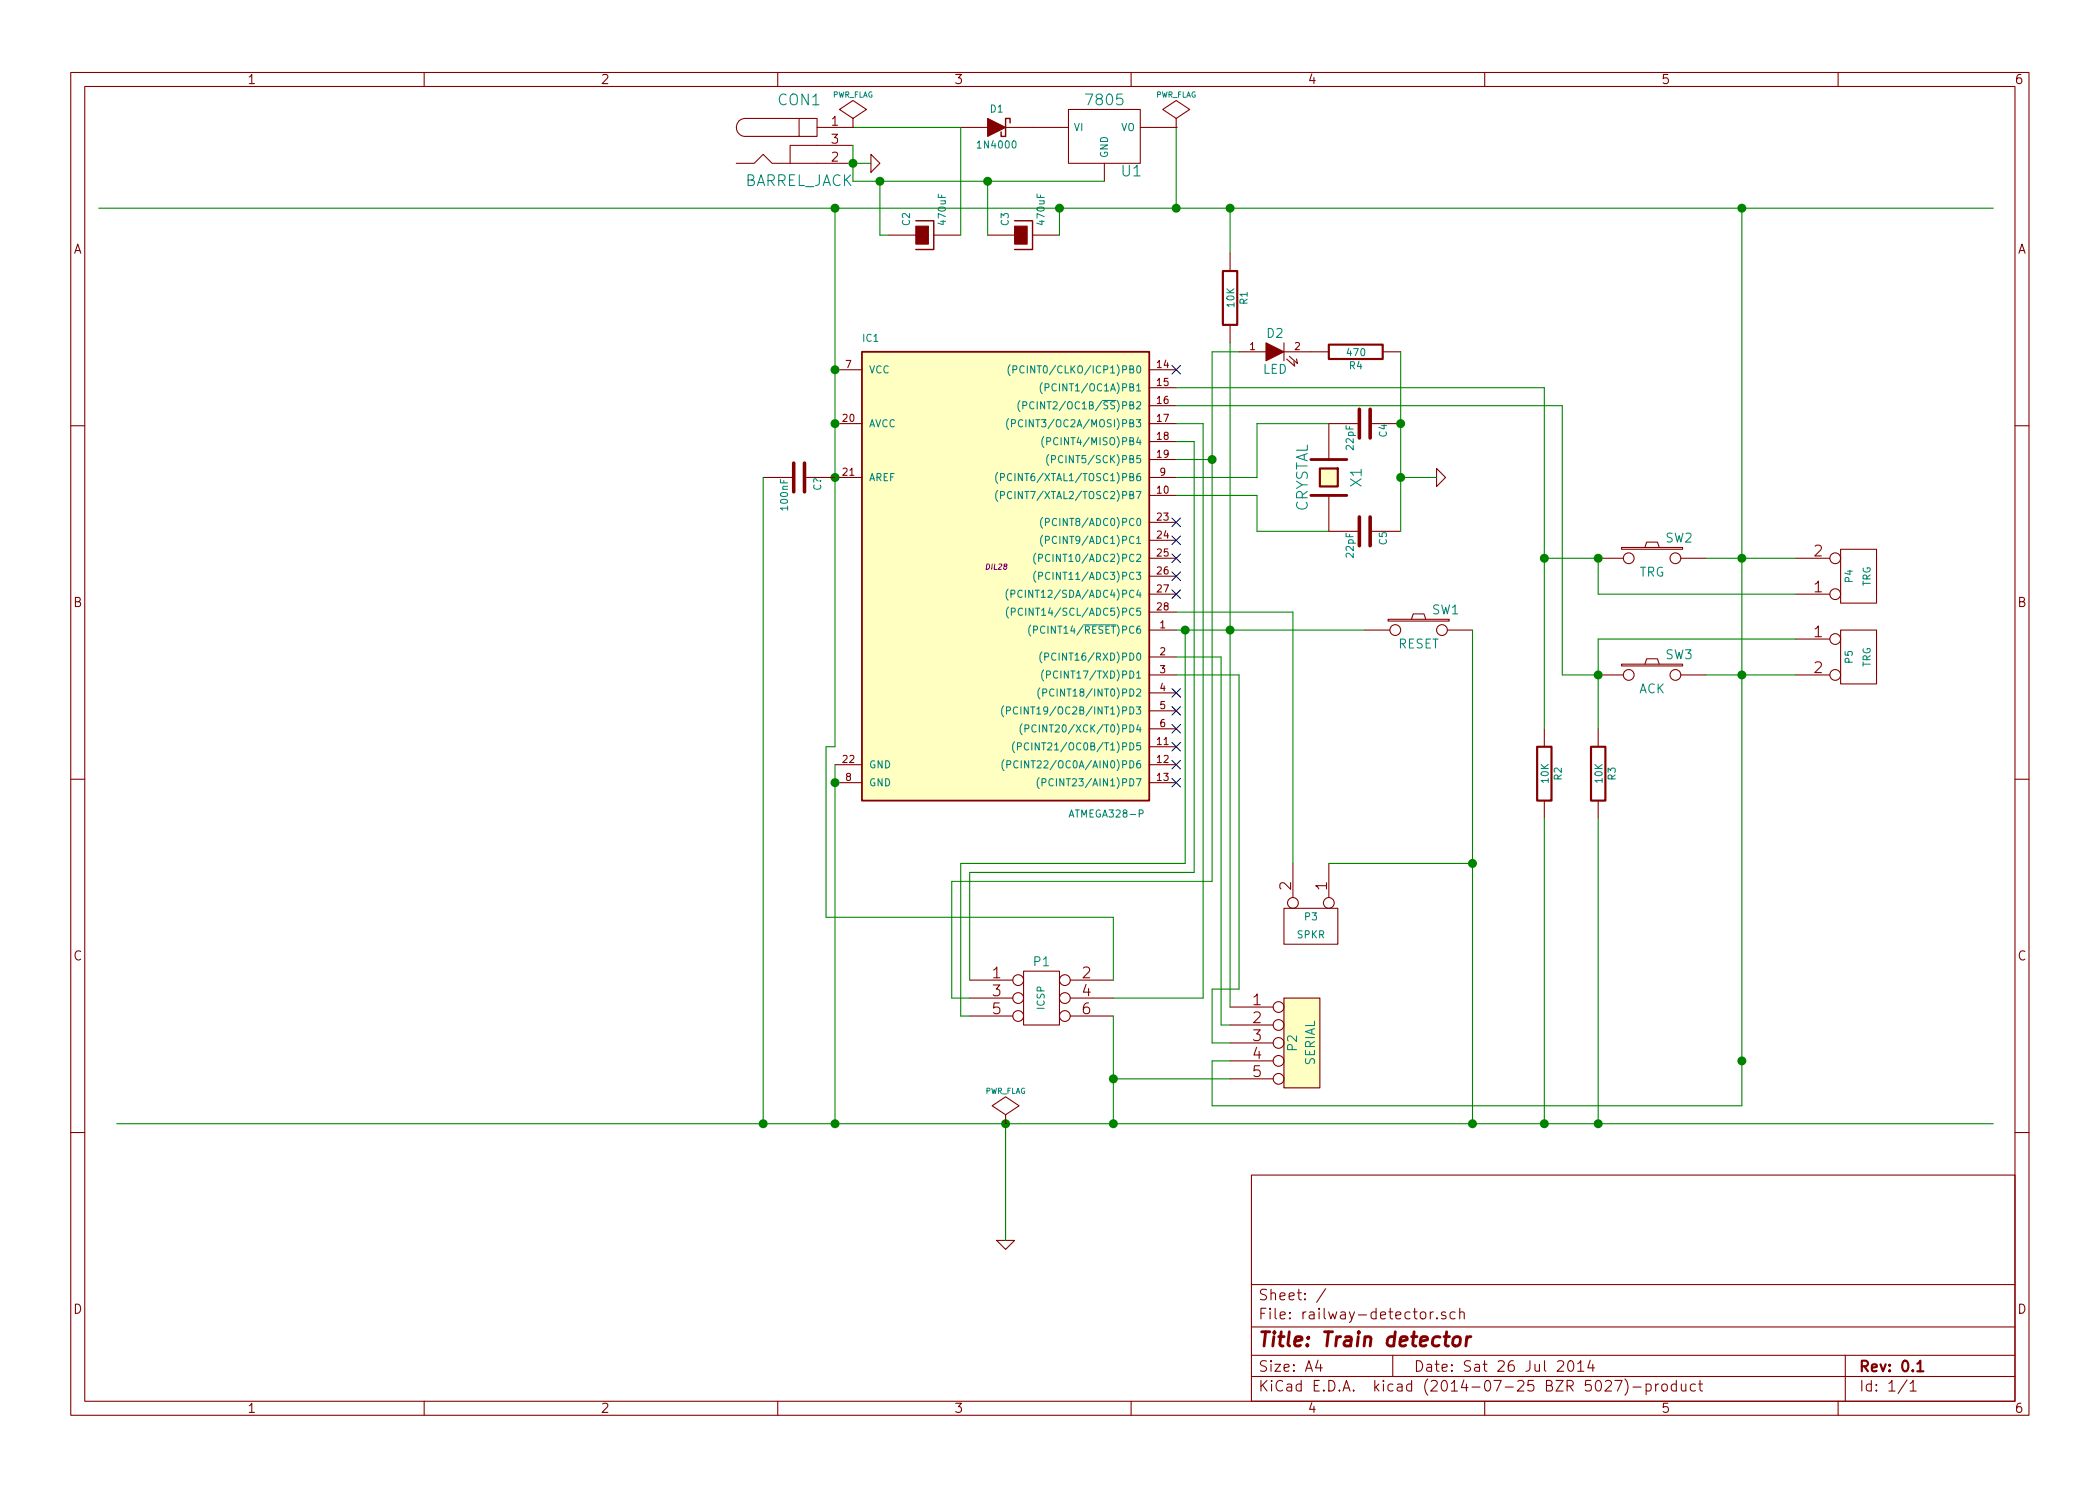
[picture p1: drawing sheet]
<svg xmlns="http://www.w3.org/2000/svg" width="297mm" height="210mm" viewBox="0 0 297 210" stroke-linecap="round" stroke-linejoin="round" font-family="sans-serif">
<g fill="none" stroke="#840000" stroke-width=".15">
<path d="M10 10.3h277v189.9h-277zM12 12.2h273v186.1h-273zM60 10.3v1.9M110 10.3v1.9M113 16.8h2.6v2.5h-2.6zM113 16.8h-7.6a1.27 1.27 0 0 0-1.2 1.2 1.27 1.27 0 0 0 1.2 1.3h7.6M115.6 18h5M120.6 18h.1M120.6 16.8l2-1.3-2-1.3-1.9 1.3 1.9 1.3v1.2M135.9 18h3.8M142.2 18h8.9M151.1 15.5h10.2v7.6h-10.2z"/>
<path d="M160 10.3v1.9M161.3 18h5.1M166.4 18h.1M166.4 16.8l1.9-1.3-1.9-1.3-1.9 1.3 1.9 1.3v1.2M210 10.3v1.9M260 10.3v1.9M104.1 23.1h2.6l1.2-1.3 1.3 1.3h11.4M120.6 20.6h-8.8v2.5M123.2 21.8l1.3 1.3-1.3 1.3zM125.7 33.3h3.8M132.1 33.3h3.8M139.7 33.3h3.8"/>
<path d="M146 33.3h3.9M156.2 23.1v2.5M174 35.8v2.5M118.1 52.3h3.8M118.1 59.9h3.8M162.6 52.3h3.8M162.6 59.9h3.8M162.6 54.9h3.8M162.6 57.4h3.8M174 46v2.5M175.3 49.8h3.8M181.6 48.5v2.5"/>
<path d="M181.6 49.8h6.4M182 50.8l1.1 1-.1-.6M182.4 50.4l1.1 1-.1-.6M192.3 59.9h-4.3v5.1M193.8 59.9h4.3M195.6 49.8h2.5M10 60.2h2M107.9 67.6h4.4M113.8 67.6h8.1M162.6 67.6h3.8M162.6 70.1h3.8M162.6 73.9h3.8"/>
<path d="M162.6 76.4h3.8M162.6 79h3.8M162.6 62.5h3.8M162.6 65h3.8M188 70.1v5.1h4.3M193.8 75.2h4.3M203.2 66.3l1.3 1.3-1.3 1.2zM226.1 79h3.5M229.4 77.5h8.6v.2h-8.6zM232.7 77.5l.2-.8h1.5l.3 .8M237.7 79h3.6M254 79h4.8"/>
<path d="M260.3 77.7h5.1v7.6h-5.1zM285 60.2h2M162.6 89.1h3.8M162.6 93h3.8M162.6 95.5h3.8M162.6 98h3.8M162.6 81.5h3.8M162.6 84.1h3.8M162.6 86.6h3.8M193 89.1h3.6M196.3 87.6h8.7v.3h-8.7zM199.6 87.6l.3-.7h1.5l.3 .7"/>
<path d="M204.7 89.1h3.6M226.1 95.5h3.5M229.4 94h8.6v.2h-8.6zM232.7 94l.2-.8h1.5l.3 .8M237.7 95.5h3.6M254 95.5h4.8M254 84.1h4.8M254 90.4h4.8M260.3 89.1h5.1v7.7h-5.1zM10 110.3h2M118.1 110.7h3.8M118.1 108.2h3.8"/>
<path d="M162.6 100.6h3.8M162.6 103.1h3.8M162.6 110.7h3.8M162.6 105.7h3.8M162.6 108.2h3.8M218.4 103.1v2.6M218.4 113.3v2.5M226.1 103.1v2.6M226.1 113.3v2.5M285 110.3h2M137.2 138.7h6.1M144.8 137.4h5.1v7.6h-5.1z"/>
<path d="M151.4 138.7h6.1M181.6 128.5h7.6v5.1h-7.6zM182.9 122.2v4.8M188 122.2v4.8M137.2 141.2h6.1M137.2 143.8h6.1M142.2 159h.1M142.2 157.7l1.9-1.2-1.9-1.3-1.9 1.3 1.9 1.2v1.3M151.4 141.2h6.1M151.4 143.8h6.1M174 142.5h6.1M174 145h6.1"/>
<path d="M174 147.6h6.1M174 150.1h6.1M174 152.6h6.1M181.6 141.2h5.1v12.7h-5.1zM10 160.2h2M141 175.5h2.5l-1.3 1.3zM177 166.3h108v32h-108zM285 160.2h2M60 198.3v1.9M110 198.3v1.9M160 198.3v1.9M177 194.8h108"/>
<path d="M177 191.8h108M177 187.8h108M177 181.8h108M186.4 192.5l-.3 1h.9M186.8 193v1M187.5 182.3l-1.3 2M197 191.8v3M202.3 185.6v1M202.7 185.6l-.2 .1-.2 .2M203.3 186.5v.1l-.1-.1h.1v.1M204.5 185.7a.37 .37 0 0 0-.6 .1v.1a.54 .54 0 0 0 .6 .3v.1v.2l-.2 .1-.4-.1M205.8 185.7l-.4-.1-.3 .3 .1 .6 .2 .1 .4-.1"/>
<path d="M206.5 185.7a.38 .38 0 0 1 .6 .1v.8M206.5 185.1v1.5M210 198.3v1.9M220.3 192.7l.2-.2 .5 .1a.37 .37 0 0 1 .1 .6l-.9 .8h1M221.9 192.7a.35 .35 0 0 1 .4-.2 .35 .35 0 0 1 .2 .3 .77 .77 0 0 1-.4 1.2 .9 .9 0 0 1-.2-1.3zM223.2 193l.4-.5v1.5M223.2 194h.8M224.9 192.5l-.3 1h.9M225.3 193v1M227.1 195.5l.2-.2 .5 .1a.37 .37 0 0 1 .1 .6l-.9 .8h.9M228.4 195.3h1l-.6 1.5M229.8 195.1a1.71 1.71 0 0 1 0 2.3"/>
<path d="M231 196.3h1.1M232.8 195.9a.48 .48 0 0 1 .7 .1l.1 .1-.1 .6a.48 .48 0 0 1-.7 0M232.8 195.8v1.5M234.2 195.8v1M234.6 195.8l-.3 .1-.1 .2M235.1 196a.41 .41 0 0 1 .7 .1v.4a.41 .41 0 0 1-.4 .3 .41 .41 0 0 1-.3-.3zM237.1 195.9l-.4-.1-.3 .3 .1 .6 .2 .1 .4-.1M237.1 195.3v1.5M237.8 195.8l.1 .9a.4 .4 0 0 0 .6 0M238.5 195.8v1M239.8 195.9l-.4-.1-.3 .3 .1 .6 .2 .1 .4-.1M240.3 195.8h.5"/>
<path d="M240.5 195.3v1.3l.2 .2h.1M260 198.3v1.9M261 191.8v6.5M269.7 195.2l-1.2 2M270.2 195.8l.4-.5v1.5M270.2 196.8h.8"/>
<circle cx="230.4" cy="79" r=".76"/>
<circle cx="237" cy="79" r=".76"/>
<circle cx="259.6" cy="79" r=".76"/>
<circle cx="197.4" cy="89.1" r=".76"/>
<circle cx="204" cy="89.1" r=".76"/>
<circle cx="230.4" cy="95.5" r=".76"/>
<circle cx="237" cy="95.5" r=".76"/>
<circle cx="259.6" cy="95.5" r=".76"/>
<circle cx="259.6" cy="84.1" r=".76"/>
<circle cx="259.6" cy="90.4" r=".76"/>
<circle cx="144" cy="138.7" r=".76"/>
<circle cx="150.6" cy="138.7" r=".76"/>
<circle cx="182.9" cy="127.8" r=".76"/>
<circle cx="188" cy="127.8" r=".76"/>
<circle cx="144" cy="143.8" r=".76"/>
<circle cx="144" cy="141.2" r=".76"/>
<circle cx="150.6" cy="143.8" r=".76"/>
<circle cx="150.6" cy="141.2" r=".76"/>
<circle cx="180.8" cy="150.1" r=".76"/>
<circle cx="180.8" cy="152.6" r=".76"/>
<circle cx="180.8" cy="142.5" r=".76"/>
<circle cx="180.8" cy="147.6" r=".76"/>
<circle cx="180.8" cy="145" r=".76"/>
</g>
<path d="M173 38.3h2v7.7h-2zM188 48.8h7.6v2h-7.6zM186.7 66.3h2.5v2.5h-2.5zM217.4 105.7h2.1v7.6h-2.1zM225 105.7h2.1v7.6h-2.1zM271.2 193l.4-.5v1.5M271.2 194h.9" fill="none" stroke="#840000" stroke-width=".3"/>
<path d="M185.4 65h5.1M185.4 70.1h5.1M205.7 189.3a.51 .51 0 0 1 .5-.2 .51 .51 0 0 1 .4 .4l-.1 .6a.54 .54 0 0 1-.5 .4 .54 .54 0 0 1-.5-.4zM207.5 189.1l-.2 1.3M208.1 189.1a.54 .54 0 0 0-.7 .4" fill="none" stroke="#840000" stroke-width=".41"/>
<g fill="#ffffc2" stroke="#ffffc2" stroke-width=".25">
<path d="M121.9 49.8h40.7v63.5h-40.7z"/>
<path d="M186.7 66.3h2.5v2.5h-2.5z"/>
<path d="M181.6 141.2h5.1v12.7h-5.1z"/>
</g>
<path d="M121.9 49.8h40.7v63.5h-40.7z" fill="none" stroke="#840000" stroke-width=".25"/>
<g fill="none" stroke="#008484" stroke-width=".15">
<path d="M142.7 59.2a1.2 1.2 0 0 0 0 1.6M142.9 51.6a1.2 1.2 0 0 0 0 1.6M143.1 59.9h.5v-.2v-.3h-.5v1M143.3 52.3l.5-.1v-.1v-.3h-.5v1M144.3 56.7a1.2 1.2 0 0 0 0 1.5M144.7 59.5a.4 .4 0 0 0-.5 0 .4 .4 0 0 0-.2 .5 .37 .37 0 0 0 .2 .3 .37 .37 0 0 0 .5 0M144.7 57.4l.5-.1v-.1v-.3l-.5-.1v1.1M144.9 51.9a.4 .4 0 0 0-.5 0 .4 .4 0 0 0-.2 .4 .37 .37 0 0 0 .2 .4 .37 .37 0 0 0 .5 0M146.3 56.9a.4 .4 0 0 0-.5 0 .4 .4 0 0 0-.2 .5 .37 .37 0 0 0 .2 .4 .37 .37 0 0 0 .5 0M147.4 54.1a1.2 1.2 0 0 0 0 1.6M147.8 54.8h.5l.1-.2-.1-.2-.5-.1v1M141.1 66.8a1.2 1.2 0 0 0 0 1.6"/>
<path d="M141.1 69.4a1.2 1.2 0 0 0 0 1.5M141.5 67.5h.5l.1-.2-.1-.2-.5-.1v1M141.5 70.1l.5-.1 .1-.1-.1-.3-.5-.1v1.1M146.5 78.3a1.2 1.2 0 0 0 0 1.5M146.9 79l.5-.1 .1-.1-.1-.3-.5-.1v1M147.5 73.2a1.2 1.2 0 0 0 0 1.5M147.5 75.7a1.2 1.2 0 0 0 0 1.6M147.7 61.8a1.2 1.2 0 0 0 0 1.5M147.9 73.9l.5-.1v-.1v-.3l-.5-.1v1.1M147.9 76.4h.5v-.2v-.3h-.5v1M148.1 62.5l.4-.1 .1-.2-.1-.2-.4-.1v1M148.3 64.3a1.2 1.2 0 0 0 0 1.6"/>
<path d="M148.7 65l.5-.1 .1-.1-.1-.3h-.5v1M142 99.9a1.2 1.2 0 0 0 0 1.5M142.6 83.4a1.2 1.2 0 0 0 0 1.5M142.6 85.9a1.2 1.2 0 0 0 0 1.5M143 84h.5l.1-.2-.1-.2-.5-.1v1M143.1 86.6l.4-.1 .1-.1-.1-.3-.4-.1v1.1M144.6 83.6a.4 .4 0 0 0-.5 0 .4 .4 0 0 0-.1 .5 .37 .37 0 0 0 .2 .4 .37 .37 0 0 0 .4-.1M144.6 86.2a.4 .4 0 0 0-.5-.1 .4 .4 0 0 0-.1 .5 .37 .37 0 0 0 .2 .4 .37 .37 0 0 0 .4 0M145.8 88.4a1.2 1.2 0 0 0 0 1.6M146.2 89.1h.5l.1-.2-.1-.3h-.5v1M146.5 80.8a1.2 1.2 0 0 0 0 1.6M146.9 81.5h.5l.1-.2-.1-.3h-.5v1"/>
<path d="M147.1 97.3a1.2 1.2 0 0 0 0 1.6M147.4 92.2a1.2 1.2 0 0 0 0 1.6M147.5 98h.5l.1-.2-.1-.3h-.5v1M147.6 94.8a1.2 1.2 0 0 0 0 1.5M147.8 92.9h.5v-.2v-.2l-.5-.1v1M148 95.5l.5-.1 .1-.1-.1-.3-.5-.1v1.1M153.3 88.4h4.6M142 107.5a1.2 1.2 0 0 0 0 1.5M142.4 100.6l.4-.1 .1-.2-.1-.2-.4-.1v1M142.4 108.2l.5-.1 .1-.1-.1-.3-.5-.1v1.1M143.5 104.9a1.2 1.2 0 0 0 0 1.6M143.9 105.6h.5l.1-.2-.1-.2-.5-.1v1"/>
<path d="M143.9 100.1a.4 .4 0 0 0-.5 0 .4 .4 0 0 0-.1 .5 .37 .37 0 0 0 .2 .4 .37 .37 0 0 0 .4-.1M144 107.7a.4 .4 0 0 0-.5 0 .4 .4 0 0 0-.1 .5 .37 .37 0 0 0 .2 .4 .37 .37 0 0 0 .4 0M144.6 102.4a1.2 1.2 0 0 0 0 1.6M145 103.1l.5-.1v-.1v-.3h-.5v1M145.5 105.2a.4 .4 0 0 0-.5 0 .4 .4 0 0 0-.1 .5 .37 .37 0 0 0 .2 .4 .37 .37 0 0 0 .4-.1M146.6 102.7a.4 .4 0 0 0-.5 0 .4 .4 0 0 0-.2 .4 .37 .37 0 0 0 .2 .4 .37 .37 0 0 0 .5 0M147 110a1.2 1.2 0 0 0 0 1.6M147.4 110.7h.5l.1-.2-.1-.3h-.5v1"/>
</g>
<path d="M142.9 17.4v-.6h-.7v2.5h-.6v-.6M129.5 31.2h2.6v4.1h-2.6M143.5 31.2h2.5v4.1h-2.5" fill="none" stroke="#840000" stroke-width=".2"/>
<g fill="#840000" stroke="#840000" stroke-width=".15">
<path d="M143.5 32h1.8v2.5h-1.8z"/>
<path d="M129.5 32h1.8v2.5h-1.8z"/>
<path d="M139.7 16.8l2.5 1.2-2.5 1.3z"/>
<path d="M179.1 48.5l2.5 1.3-2.5 1.2z"/>
</g>
<path d="M192.3 57.9v4.1M193.8 57.9v4.1M112.3 65.5v4.1M113.8 65.5v4.1M192.3 73.1v4.1M193.8 73.1v4.1" fill="none" stroke="#840000" stroke-width=".51"/>
<g fill="none" stroke="#008400" stroke-width=".15">
<path d="M120.6 18h15.3v15.3M166.4 18v11.5M14 29.5h267.9M118.1 29.5v76.2h-1.3v24.1h40.7v8.9M120.6 20.6v5h35.6M120.6 23.1h2.6M124.5 25.6v7.7h1.2M139.7 25.6v7.7M149.9 29.5v3.8M174 29.5v6.3M246.4 29.5v127h-75v-6.4h2.6M166.4 59.9h3.8v81.3h-12.7"/>
<path d="M166.4 54.9h52v48.2M166.4 57.4h54.6v38.1h5.1M174 48.5v94M175.3 49.8h-3.9v74.9h-36.8v16.5h2.6M188 59.9h-10.2v7.7h-11.4M198.1 49.8v25.4M107.9 67.6v91.4M166.4 70.1h11.4v5.1h10.2M166.4 62.5h2.5v60.9h-31.7v15.3M166.4 65h5M198.1 67.6h5.1M218.4 79h7.7v5.1h27.9"/>
<path d="M241.3 79h12.7M166.4 89.1h26.6M166.4 95.5h8.9v44.4h-3.9v7.7h2.6M166.4 86.6h16.5v35.6M166.4 93h6.3v52h1.3M167.6 89.1v33.1h-31.7v21.6h1.3M208.3 89.1v69.9M241.3 95.5h12.7M254 90.4h-27.9v12.7M118.1 108.2v50.8M218.4 115.8v43.2M226.1 115.8v43.2"/>
<path d="M188 122.2h20.3M16.5 159h265.4M142.2 159v16.5M157.5 143.8v15.2M157.5 152.6h16.5"/>
</g>
<g fill="#008400" stroke="#008400" stroke-width=".25">
<circle cx="142.2" cy="159" r=".51"/>
<circle cx="120.7" cy="23.1" r=".51"/>
<circle cx="166.4" cy="29.5" r=".51"/>
<circle cx="124.5" cy="25.6" r=".51"/>
<circle cx="139.7" cy="25.6" r=".51"/>
<circle cx="149.9" cy="29.5" r=".51"/>
<circle cx="118.1" cy="29.5" r=".51"/>
<circle cx="118.1" cy="52.3" r=".51"/>
<circle cx="118.1" cy="59.9" r=".51"/>
<circle cx="198.1" cy="67.6" r=".51"/>
<circle cx="174" cy="89.1" r=".51"/>
<circle cx="174" cy="29.5" r=".51"/>
<circle cx="208.3" cy="159" r=".51"/>
<circle cx="246.4" cy="29.5" r=".51"/>
<circle cx="246.4" cy="79" r=".51"/>
<circle cx="246.4" cy="95.5" r=".51"/>
<circle cx="226.1" cy="79" r=".51"/>
<circle cx="208.3" cy="122.2" r=".51"/>
<circle cx="226.1" cy="95.5" r=".51"/>
<circle cx="218.4" cy="159" r=".51"/>
<circle cx="226.1" cy="159" r=".51"/>
<circle cx="118.1" cy="159" r=".51"/>
<circle cx="118.1" cy="110.7" r=".51"/>
<circle cx="218.4" cy="79" r=".51"/>
<circle cx="167.6" cy="89.1" r=".51"/>
<circle cx="157.5" cy="159" r=".51"/>
<circle cx="118.1" cy="67.6" r=".51"/>
<circle cx="198.1" cy="59.9" r=".51"/>
<circle cx="171.5" cy="65" r=".51"/>
<circle cx="157.5" cy="152.6" r=".51"/>
<circle cx="246.4" cy="150.1" r=".51"/>
<circle cx="108" cy="159" r=".51"/>
</g>
<g fill="none" stroke="#000084" stroke-width=".15">
<path d="M165.8 51.7l1.2 1.2M167 51.7l-1.2 1.2M165.8 73.3l1.2 1.2M165.8 75.8l1.2 1.3M165.8 78.4l1.2 1.2M167 73.3l-1.2 1.2M167 75.8l-1.2 1.3M167 78.4l-1.2 1.2M165.8 80.9l1.2 1.2M165.8 83.5l1.2 1.2M165.8 97.4l1.2 1.2M165.8 100l1.2 1.2"/>
<path d="M167 80.9l-1.2 1.2M167 83.5l-1.2 1.2M167 97.4l-1.2 1.2M167 100l-1.2 1.2M165.8 102.5l1.2 1.2M165.8 105l1.2 1.3M165.8 107.6l1.2 1.2M165.8 110.1l1.2 1.2M167 102.5l-1.2 1.2M167 105l-1.2 1.3M167 107.6l-1.2 1.2M167 110.1l-1.2 1.2"/>
</g>
<text font-size="2.8" fill="#840000" x="178" y="190.5">Title: Train detector</text>
<g font-size="2.1" fill="#008484">
<text x="110.1" y="14.9">CON1</text>
<text x="153.8" y="14.9">7805</text>
<text x="105.1" y="26.3">BARREL_JACK</text>
<text x="158.7" y="25">U1</text>
<text x="192.6" y="68.9" transform="rotate(-90 192.6 68.9)">X1</text>
<text x="185" y="72.6" transform="rotate(-90 185 72.6)">CRYSTAL</text>
</g>
<g font-size="2.1" fill="#840000">
<text x="256.6" y="83.8">1</text>
<text x="256.6" y="78.7">2</text>
<text x="256.6" y="90.2">1</text>
<text x="256.6" y="95.2">2</text>
<text x="182.6" y="125.9" transform="rotate(-90 182.6 125.9)">2</text>
<text x="187.7" y="125.9" transform="rotate(-90 187.7 125.9)">1</text>
<text x="140.4" y="138.4">1</text>
<text x="140.4" y="141">3</text>
<text x="140.4" y="143.5">5</text>
<text x="153.1" y="138.4">2</text>
<text x="153.1" y="141">4</text>
<text x="153.1" y="143.5">6</text>
<text x="177.2" y="142.2">1</text>
<text x="177.2" y="144.8">2</text>
<text x="177.2" y="147.3">3</text>
<text x="177.2" y="149.9">4</text>
<text x="177.2" y="152.4">5</text>
<text x="178" y="184">Sheet: /</text>
<text x="178" y="186.7">File: railway-detector.sch</text>
<text x="178" y="196.9">KiCad E.D.A. kicad (2014-07-25 BZR 5027)-product</text>
<text x="178" y="194.1">Size: A4</text>
<text x="200" y="194.1">Date: Sat 26 Jul 2014</text>
<text x="263" y="194.1">Rev: 0.1</text>
<text x="263" y="196.9">Id: 1/1</text>
</g>
<g font-size="1.8" fill="#840000">
<text x="35" y="11.9">1</text>
<text x="85" y="11.9">2</text>
<text x="135" y="11.9">3</text>
<text x="185" y="11.9">4</text>
<text x="235" y="11.9">5</text>
<text x="285" y="11.9">6</text>
<text x="117.6" y="17.8">1</text>
<text x="117.6" y="22.9">2</text>
<text x="117.6" y="20.3">3</text>
<text x="10.4" y="35.9">A</text>
<text x="285.4" y="35.9">A</text>
<text x="10.4" y="85.9">B</text>
<text x="285.4" y="85.9">B</text>
<text x="10.4" y="135.9">C</text>
<text x="285.4" y="135.9">C</text>
<text x="10.4" y="185.9">D</text>
<text x="285.4" y="185.9">D</text>
<text x="35" y="199.9">1</text>
<text x="85" y="199.9">2</text>
<text x="135" y="199.9">3</text>
<text x="185" y="199.9">4</text>
<text x="235" y="199.9">5</text>
<text x="285" y="199.9">6</text>
</g>
<g font-size="1.8" fill="#008484">
<text x="179.2" y="47.8">D2</text>
<text x="178.6" y="52.9">LED</text>
<text x="235.6" y="76.8">SW2</text>
<text x="231.8" y="81.6">TRG</text>
<text x="202.6" y="86.9">SW1</text>
<text x="197.7" y="91.7">RESET</text>
<text x="235.6" y="93.3">SW3</text>
<text x="231.8" y="98.1">ACK</text>
<text x="146.3" y="136.7">P1</text>
<text x="183.4" y="148.6" transform="rotate(-90 183.4 148.6)">P2</text>
<text x="186" y="150.8" transform="rotate(-90 186 150.8)">SERIAL</text>
</g>
<g font-size="1.4" fill="#008484">
<text x="140.1" y="15.9">D1</text>
<text x="138.5" y="21">1N4000</text>
<text x="151.9" y="18.5">VI</text>
<text x="156.7" y="22.3" transform="rotate(-90 156.7 22.3)">GND</text>
<text x="158.5" y="18.5">VO</text>
<text x="128.7" y="31.9" transform="rotate(-90 128.7 31.9)">C2</text>
<text x="133.8" y="31.7" transform="rotate(-90 133.8 31.7)">470uF</text>
<text x="142.7" y="31.9" transform="rotate(-90 142.7 31.9)">C3</text>
<text x="147.8" y="31.7" transform="rotate(-90 147.8 31.7)">470uF</text>
<text x="174.6" y="43.4" transform="rotate(-90 174.6 43.4)">10K</text>
<text x="176.5" y="43" transform="rotate(-90 176.5 43)">R1</text>
<text x="122" y="48.4">IC1</text>
<text x="122.9" y="52.8">VCC</text>
<text x="144.9" y="52.8">(PCINT0/CLKO/ICP1)PB0</text>
<text x="190.6" y="50.4">470</text>
<text x="190.9" y="52.2">R4</text>
<text x="146.2" y="57.9">(PCINT2/OC1B/SS)PB2</text>
<text x="148.5" y="55.4">(PCINT1/OC1A)PB1</text>
<text x="122.9" y="60.4">AVCC</text>
<text x="144.5" y="60.4">(PCINT3/OC2A/MOSI)PB3</text>
<text x="148.8" y="63">(PCINT4/MISO)PB4</text>
<text x="149.4" y="65.5">(PCINT5/SCK)PB5</text>
<text x="191.5" y="63.6" transform="rotate(-90 191.5 63.6)">22pF</text>
<text x="196.2" y="61.8" transform="rotate(-90 196.2 61.8)">C4</text>
<text x="116.2" y="69.4" transform="rotate(-90 116.2 69.4)">C?</text>
<text x="122.9" y="68.1">AREF</text>
<text x="142.8" y="68.1">(PCINT6/XTAL1/TOSC1)PB6</text>
<text x="142.8" y="70.6">(PCINT7/XTAL2/TOSC2)PB7</text>
<text x="111.5" y="72.1" transform="rotate(-90 111.5 72.1)">100nF</text>
<text x="148.6" y="74.4">(PCINT8/ADC0)PC0</text>
<text x="148.6" y="77">(PCINT9/ADC1)PC1</text>
<text x="196.2" y="77.1" transform="rotate(-90 196.2 77.1)">C5</text>
<text x="147.8" y="79.5">(PCINT10/ADC2)PC2</text>
<text x="147.8" y="82">(PCINT11/ADC3)PC3</text>
<text x="191.5" y="78.8" transform="rotate(-90 191.5 78.8)">22pF</text>
<text x="262.1" y="82.4" transform="rotate(-90 262.1 82.4)">P4</text>
<text x="264.6" y="83" transform="rotate(-90 264.6 83)">TRG</text>
<text x="144.4" y="84.6">(PCINT12/SDA/ADC4)PC4</text>
<text x="144.6" y="87.1">(PCINT14/SCL/ADC5)PC5</text>
<text x="146.9" y="89.7">(PCINT14/RESET)PC6</text>
<text x="148.6" y="93.5">(PCINT16/RXD)PD0</text>
<text x="262.1" y="93.8" transform="rotate(-90 262.1 93.8)">P5</text>
<text x="264.6" y="94.5" transform="rotate(-90 264.6 94.5)">TRG</text>
<text x="144.2" y="101.1">(PCINT19/OC2B/INT1)PD3</text>
<text x="148.6" y="98.5">(PCINT18/INT0)PD2</text>
<text x="148.8" y="96">(PCINT17/TXD)PD1</text>
<text x="145.7" y="106.2">(PCINT21/OC0B/T1)PD5</text>
<text x="146.6" y="103.6">(PCINT20/XCK/T0)PD4</text>
<text x="122.9" y="111.2">GND</text>
<text x="122.9" y="108.7">GND</text>
<text x="144.1" y="108.7">(PCINT22/OC0A/AIN0)PD6</text>
<text x="148.4" y="111.2">(PCINT23/AIN1)PD7</text>
<text x="219" y="110.7" transform="rotate(-90 219 110.7)">10K</text>
<text x="220.9" y="110.4" transform="rotate(-90 220.9 110.4)">R2</text>
<text x="226.7" y="110.7" transform="rotate(-90 226.7 110.7)">10K</text>
<text x="228.5" y="110.4" transform="rotate(-90 228.5 110.4)">R3</text>
<text x="151.6" y="115.7">ATMEGA328-P</text>
<text x="184.6" y="130.2">P3</text>
<text x="183.5" y="132.8">SPKR</text>
<text x="147.8" y="142.8" transform="rotate(-90 147.8 142.8)">ICSP</text>
</g>
<g font-size="1.4" fill="#840000">
<text x="119.6" y="52.1">7</text>
<text x="163.7" y="52.1">14</text>
<text x="176.8" y="49.5">1</text>
<text x="183.1" y="49.5">2</text>
<text x="119.2" y="59.7">20</text>
<text x="163.7" y="54.6">15</text>
<text x="163.7" y="57.1">16</text>
<text x="163.7" y="59.7">17</text>
<text x="163.7" y="62.2">18</text>
<text x="163.7" y="64.8">19</text>
<text x="119.2" y="67.3">21</text>
<text x="163.7" y="69.8">10</text>
<text x="164.1" y="67.3">9</text>
<text x="163.7" y="73.7">23</text>
<text x="163.7" y="76.2">24</text>
<text x="163.7" y="78.7">25</text>
<text x="163.7" y="81.3">26</text>
<text x="163.7" y="83.8">27</text>
<text x="163.7" y="86.4">28</text>
<text x="164.1" y="88.9">1</text>
<text x="164.1" y="92.7">2</text>
<text x="164.1" y="95.2">3</text>
<text x="164.1" y="97.8">4</text>
<text x="164.1" y="100.3">5</text>
<text x="119.2" y="107.9">22</text>
<text x="163.7" y="105.4">11</text>
<text x="163.7" y="107.9">12</text>
<text x="164.1" y="102.9">6</text>
<text x="119.6" y="110.5">8</text>
<text x="163.7" y="110.5">13</text>
</g>
<g font-size="1.1" fill="#008484">
<text x="117.7" y="13.8">PWR_FLAG</text>
<text x="163.4" y="13.8">PWR_FLAG</text>
<text x="139.3" y="154.8">PWR_FLAG</text>
</g>
<text font-size="1.1" fill="#840084" x="139.5" y="80.6">DIL28</text>
</svg>
